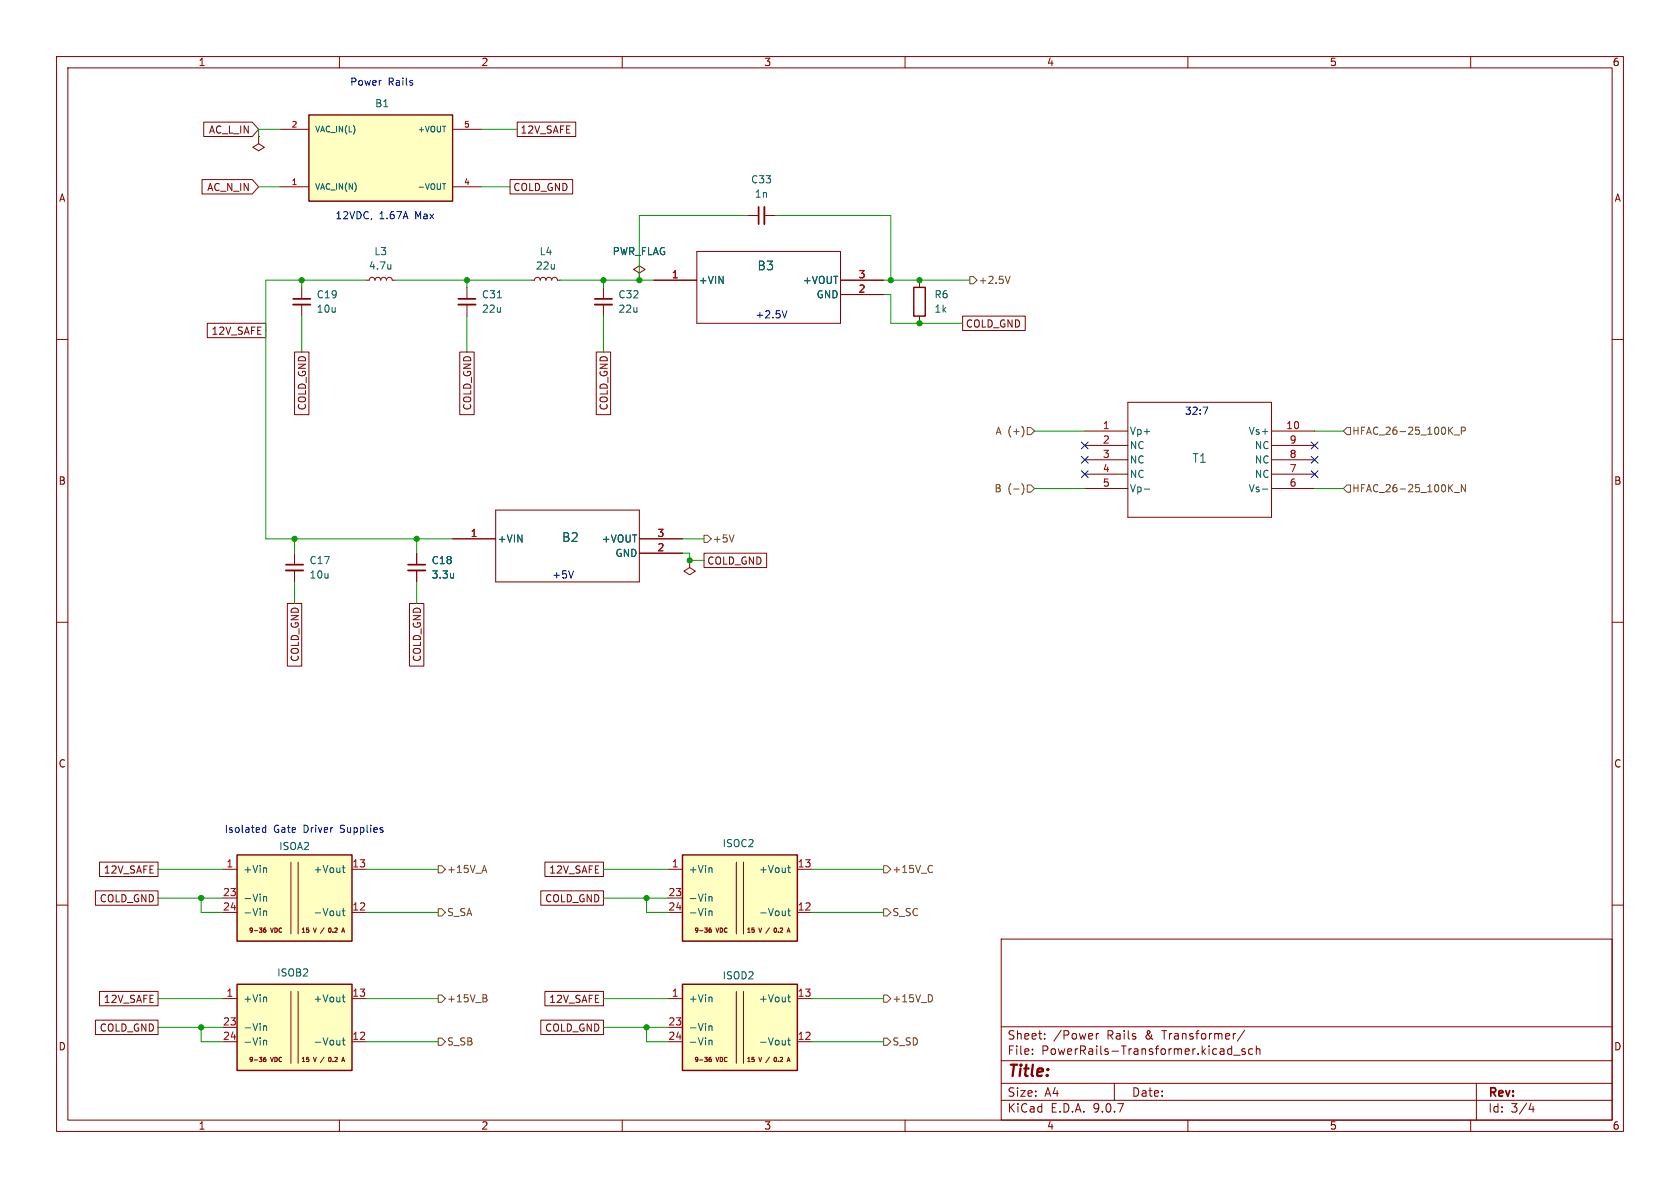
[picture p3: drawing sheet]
<svg xmlns="http://www.w3.org/2000/svg" width="297mm" height="210mm" viewBox="0 0 297 210" stroke-linecap="round" stroke-linejoin="round" font-family="sans-serif">
<g fill="none" stroke="#840000" stroke-width=".18">
<path d="M10 10h277v190h-277zM12 12h273v186h-273zM60 10v2M110 10v2M160 10v2M210 10v2M260 10v2M64.8 49.5h.5l.1-.3 .4-.2 .3 .2 .2 .3 .1-.3 .4-.2 .4 .2 .1 .3 .2-.3 .3-.2 .4 .2 .1 .3 .2-.3 .3-.2 .4 .2 .1 .3h.5M10 60h2M285 60h2M80 95.3h7.6M87.6 90.2h25.4v12.7h-25.4z"/>
<path d="M113 95.3h7.6M113 97.8h7.6M10 110h2M285 110h2M10 160h2M177 166h108v32h-108zM285 160h2M60 198v2M110 198v2M160 198v2M177 194.5h108M177 191.5h108"/>
<path d="M177 187.5h108M177 181.5h108M182.5 186.3v.1M182.5 185.5v.1M184.7 183.6v.1M184.7 182.8v.1M193.8 182.7v1M194.2 182.7l-.2 .1-.2 .2M197 191.5v3M210 198v2M217.2 186.3h.5M217.2 185.5h.5"/>
<path d="M217.7 184.9v1.5M218.1 186.5h1.1M220 182.1l-1.3 2M220.1 185.5l-.4-.1-.2 .2 .1 .2 .5 .2v.3h-.6M221.5 185.5l-.5-.1-.3 .3v.4l.2 .2h.6M222.1 185.5l.2-.1 .4 .1v.9M222.1 184.9v1.5M260 198v2M261 191.5v6.5M270.7 195l-.4 1.1h.9M271 195.6v1"/>
</g>
<path d="M69.1 46.7v.9M69.1 47.4l-.1 .1" fill="none" stroke="#006464" stroke-width=".18"/>
<path d="M41.9 151.1h20.3v15.3h-20.3z" fill="#ffffc2"/>
<path d="M41.9 151.1h20.3v15.3h-20.3z" fill="none" stroke="#840000" stroke-width=".25"/>
<g fill="none" stroke="#840000" stroke-width=".18">
<path d="M39.4 153.7h2.5M39.4 158.8h2.5M51.4 152.4v12.7M52.7 152.4v12.7M62.2 153.7h2.6M39.4 161.3h2.5M46.7 164.1l-.1 .6 .1 .1 .3-.1v-.3l-.3-.1-.1 .2M46.7 164.1h.1M47 164l-.3 .1M58.4 164.1l-.1-.1a.37 .37 0 0 0-.2 .4 .37 .37 0 0 0 .3 .4M60.4 164.8l.3-.8 .2 .8M60.5 164.6h.4"/>
<path d="M62.2 161.3h2.6"/>
</g>
<path d="M46.6 158.6l.2-.1h.3v.8M46.6 158.5v.8M47 153.4l.1 .2v.6M60.5 153.4h.5M60.7 153v1.1l.3 .1M46.6 161.1l.2-.1 .3 .1v.8M46.6 161v.9M60.5 161h.5M60.7 160.6v1.1l.3 .2" fill="none" stroke="#006464" stroke-width=".18"/>
<path d="M41.9 174h20.3v15.2h-20.3z" fill="#ffffc2"/>
<path d="M41.9 174h20.3v15.2h-20.3z" fill="none" stroke="#840000" stroke-width=".25"/>
<g fill="none" stroke="#840000" stroke-width=".18">
<path d="M45.7 24.1v1.3l1 .6-1 .7-1-.7 1-.6M45.7 24.1h.1M132.1 38.1h2M135.1 38.1h2.1M52.1 97.8v2M73.7 97.8v2M52.1 100.8v2.1M73.7 100.8v2.1M39.4 176.5h2.5M51.4 175.3v12.7M52.7 175.3v12.7M62.2 176.5h2.6"/>
<path d="M39.4 181.6h2.5M39.4 184.2h2.5M47 186.9l-.4 .2v.4l.1 .2 .3-.1v-.4h-.3l-.1 .1M58.4 186.9h-.1a.37 .37 0 0 0-.2 .4 .37 .37 0 0 0 .3 .3M60.4 187.7l.3-.8 .2 .8M60.5 187.5h.4M62.2 184.2h2.6"/>
</g>
<path d="M80.2 101.3v.9M80.2 102.1h-.1M47 176.3l.1 .1v.7M60.5 176.3h.5M60.7 175.8v1.1l.3 .2M46.6 181.5l.2-.2 .3 .1v.8M46.6 184l.2-.1h.3v.8M46.6 181.3v.9M46.6 183.9v.8M60.5 183.9h.5M60.7 183.5v1l.3 .2" fill="none" stroke="#006464" stroke-width=".18"/>
<path d="M134.1 36.6v3M50.5 99.8h3.1M72.1 99.8h3.1" fill="none" stroke="#840000" stroke-width=".3"/>
<path d="M135.1 36.6v3M50.5 100.8h3.1M72.1 100.8h3.1" fill="none" stroke="#840000" stroke-width=".33"/>
<path d="M54.6 20.3h25.4v15.3h-25.4z" fill="#ffffc2"/>
<path d="M54.6 20.3h25.4v15.3h-25.4zM161.5 50.8h2.1v5.1h-2.1z" fill="none" stroke="#840000" stroke-width=".25"/>
<path d="M49.5 22.9h5.1M49.5 33h5.1M80 22.9h5.1M80 33h5.1M106.7 50.8v2M106.7 53.8v2.1M113 48.3l1-.7-1-.6-1 .6 1 .7v1.2M113 49.5h.1M162.6 49.5v1.3M162.6 55.9v1.3" fill="none" stroke="#840000" stroke-width=".18"/>
<path d="M78.2 32.5h.6" fill="none" stroke="#006464" stroke-width=".18"/>
<path d="M105.2 52.8h3" fill="none" stroke="#840000" stroke-width=".3"/>
<path d="M105.2 53.8h3" fill="none" stroke="#840000" stroke-width=".33"/>
<path d="M120.6 151.1h20.4v15.3h-20.4z" fill="#ffffc2"/>
<path d="M120.6 151.1h20.4v15.3h-20.4z" fill="none" stroke="#840000" stroke-width=".25"/>
<g fill="none" stroke="#840000" stroke-width=".18">
<path d="M118.1 153.7h2.5M118.1 158.8h2.5M130.2 152.4v12.7M131.4 152.4v12.7M141 153.7h2.5M118.1 161.3h2.5M125.7 164l-.3 .2-.1 .5 .2 .1 .2-.1v-.3l-.2-.1-.2 .2M136.9 164.1a.37 .37 0 0 0-.1 .4 .37 .37 0 0 0 .4 .3M136.9 164.1h.3M136.9 164.1h.1M139.2 164.8l.2-.8 .3 .8M139.2 164.6h.4"/>
<path d="M141 161.3h2.5"/>
</g>
<path d="M125.3 158.6l.2-.1h.3l.1 .8M125.3 158.5v.8M125.7 153.4l.2 .2v.6M139.2 153.4h.5M139.4 153v1.1l.3 .1M125.3 161.1l.2-.1 .3 .1 .1 .8M125.3 161v.9M139.2 161h.5M139.4 160.6v1.1l.3 .2" fill="none" stroke="#006464" stroke-width=".18"/>
<path d="M120.6 174h20.4v15.2h-20.4z" fill="#ffffc2"/>
<path d="M120.6 174h20.4v15.2h-20.4z" fill="none" stroke="#840000" stroke-width=".25"/>
<g fill="none" stroke="#840000" stroke-width=".18">
<path d="M35.7 31.7h8.9l1.1 1.3-1.1 1.3h-8.9zM36 21.6h8.6l1.1 1.3-1.1 1.2h-8.6zM90.2 31.7h11v2.6h-11zM91.4 21.6h10.4v2.5h-10.4zM36.6 57.1h10.4v2.6h-10.4zM53.3 50.8v2M53.3 53.8v2.1M82.5 50.8v2M82.5 53.8v2.1M94 49.5h.5l.1-.3 .4-.2 .4 .2 .1 .3 .2-.3 .3-.2 .4 .2 .1 .3 .2-.3 .3-.2 .4 .2 .1 .3 .2-.3 .3-.2 .4 .2 .2 .3h.5M113 49.5h.1M115.6 49.5h7.6"/>
<path d="M123.2 44.5h25.4v12.7h-25.4zM148.6 49.5h7.6M148.6 52.1h7.6M170.2 55.9h11.1v2.5h-11.1zM52.1 62.2h2.5v11.1h-2.5zM81.3 62.2h2.5v11.1h-2.5zM105.4 62.2h2.6v11.1h-2.6zM191.8 76.2h7.6M191.8 78.7h7.6M199.4 71.1h25.4v20.3h-25.4zM224.8 76.2h7.6M224.8 78.7h7.6"/>
<path d="M73.7 97.8v2M80 95.3h7.6M113 95.3h7.6M113 97.8h7.6M121.9 99.1v1.2l-1 .7 1 .6 1-.6-1-.7M121.9 99.1h.1M124.5 97.8h11v2.5h-11zM191.8 81.3h7.6M191.8 83.8h7.6M191.8 86.4h7.6M224.8 81.3h7.6M224.8 83.8h7.6"/>
<path d="M224.8 86.4h7.6M50.8 106.7h2.5v11.1h-2.5zM72.4 106.7h2.5v11.1h-2.5zM73.7 100.8v2.1M16.9 157.5h11v2.5h-11zM17.6 152.4h10.3v2.5h-10.3zM95.6 157.5h11.1v2.5h-11.1zM96.3 152.4h10.4v2.5h-10.4zM17.6 175.3h10.3v2.5h-10.3zM96.3 175.3h10.4v2.5h-10.4zM118.1 176.5h2.5M130.2 175.3v12.7"/>
<path d="M131.4 175.3v12.7M141 176.5h2.5M16.9 180.3h11v2.6h-11zM95.6 180.3h11.1v2.6h-11.1zM118.1 181.6h2.5M118.1 184.2h2.5M125.3 187.3l.2-.1 .3 .1-.1 .3h-.3M125.4 187.6h.1M125.7 186.9l-.3 .2v.5M136.9 187.6h.1M136.9 187.6h.3M137.2 186.9h-.1a.41 .41 0 0 0-.2 .7"/>
<path d="M139.2 187.7l.2-.8 .3 .8M139.2 187.5h.4M141 184.2h2.5"/>
</g>
<g fill="none" stroke="#006464" stroke-width=".18">
<path d="M87.9 52.7h.7M202.3 86.5h1M223.2 86.5h.9M80.2 101.3v.9M80.2 102.1h-.1M125.7 176.3l.2 .1v.7M139.2 176.3h.5M139.4 175.8v1.1l.3 .2M125.3 181.5l.2-.2 .3 .1 .1 .8M125.3 184l.2-.1h.3l.1 .8M125.3 181.3v.9M125.3 183.9v.8"/>
<path d="M139.2 183.9h.5M139.4 183.5v1l.3 .2"/>
</g>
<path d="M51.8 52.8h3.1M81 52.8h3.1" fill="none" stroke="#840000" stroke-width=".3"/>
<path d="M51.8 53.8h3.1M81 53.8h3.1" fill="none" stroke="#840000" stroke-width=".33"/>
<g fill="none" stroke="#725600" stroke-width=".18">
<path d="M171.4 48.9h.7l.6 .6-.6 .7h-.7zM178.6 48.8l-.4 1.3M180.8 75.6l.2 .6-.2 .8M181.6 75.6h.6l.7 .6-.7 .6h-.6zM238.1 75.6h.7v1.2h-.7l-.6-.6zM257.1 76.9h.9M258.3 76.2l.6-.1 .2-.2-.1-.3-.7-.1v1.3M124.5 94.6h.6l.6 .7-.6 .6h-.6zM129.8 94.6l-.5 1.2M180.7 85.5a1.46 1.46 0 0 1 0 1.9M181.6 85.7h.6l.7 .7-.7 .6h-.6zM238.1 85.7h.7v1.3h-.7l-.6-.6z"/>
<path d="M257.1 87.1h.9M259.1 85.7v1.2l-.8-1.2v1.2M77.5 153h.6l.6 .7-.6 .6h-.6zM85.3 153.9h.6M85.6 153l.4 1.2M156.2 153h.6l.7 .7-.7 .6h-.6zM164.6 153l.2 .1M164.8 154.1l-.2 .1M77.5 175.9h.6l.6 .6-.6 .7h-.6zM77.5 160.7h.6l.6 .6-.6 .6h-.6zM85.8 175.8l.2 .3-.2 .3 .2 .2 .1 .3-.2 .2h-.5M156.2 175.9h.6l.7 .6-.7 .7h-.6z"/>
<path d="M156.2 160.7h.6l.7 .6-.7 .6h-.6zM164.6 175.9l.2 .5-.2 .6M77.5 183.5h.6l.6 .7-.6 .6h-.6zM156.2 183.5h.6l.7 .7-.7 .6h-.6z"/>
</g>
<g fill="none" stroke="#009600" stroke-width=".18">
<path d="M45.7 33h3.8M49.5 22.9h-3.8v1.2M85.1 33h5.1M85.1 22.9h6.3M132.1 38.1h-19.1v11.4M137.2 38.1h20.3v11.4M53.3 49.5v1.3M53.3 55.9v6.3M64.8 49.5h-17.8v45.8h33M69.8 49.5h24.2M82.5 49.5v1.3M82.5 55.9v6.3"/>
<path d="M99.1 49.5h16.5M106.7 49.5v1.3M106.7 55.9v6.3M156.2 52.1h1.3v5.1h12.7M156.2 49.5h15.2M182.9 76.2h8.9M232.4 76.2h5.1M52.1 95.3v2.5M73.7 95.3v2.5M120.6 97.8h1.3v1.3h2.6M120.6 95.3h3.9M182.9 86.4h8.9"/>
<path d="M232.4 86.4h5.1M52.1 102.9v3.8M73.7 102.9v3.8M27.9 158.8h11.5M27.9 153.7h11.5M35.6 158.8v2.5h3.8M64.8 153.7h12.7M106.7 158.8h11.4M106.7 153.7h11.4M114.3 158.8v2.5h3.8M143.5 153.7h12.7M27.9 176.5h11.5"/>
<path d="M64.8 176.5h12.7M64.8 161.3h12.7M106.7 176.5h11.4M143.5 176.5h12.7M143.5 161.3h12.7M27.9 181.6h11.5M35.6 181.6v2.6h3.8M64.8 184.2h12.7M106.7 181.6h11.4M114.3 181.6v2.6h3.8M143.5 184.2h12.7"/>
</g>
<path d="M191.2 78.1l1.2 1.2M192.4 78.1l-1.2 1.2M231.8 78.1l1.2 1.2M233 78.1l-1.2 1.2M191.2 83.2l1.2 1.2M191.2 80.7l1.2 1.2M192.4 83.2l-1.2 1.2M192.4 80.7l-1.2 1.2M231.8 80.7l1.2 1.2M231.8 83.2l1.2 1.2M233 80.7l-1.2 1.2M233 83.2l-1.2 1.2" fill="none" stroke="#000084" stroke-width=".18"/>
<path d="M139.1 54.9l-.4 1.3M212.7 72h.8l-.5 1.2M101.4 100.9l-.4 1.3M47 145.9v1.2M47 146.4l-.4-.1-.2 .2 .1 .6h.5" fill="none" stroke="#0000c2" stroke-width=".18"/>
<g fill="#009600" stroke="#009600" stroke-width=".18">
<circle cx="114.3" cy="181.6" r=".46"/>
<circle cx="35.6" cy="158.8" r=".46"/>
<circle cx="35.6" cy="181.6" r=".46"/>
<circle cx="114.3" cy="158.8" r=".46"/>
<circle cx="53.3" cy="49.5" r=".46"/>
<circle cx="82.5" cy="49.5" r=".46"/>
<circle cx="157.5" cy="49.5" r=".46"/>
<circle cx="113" cy="49.5" r=".46"/>
<circle cx="106.7" cy="49.5" r=".46"/>
<circle cx="162.6" cy="49.5" r=".46"/>
<circle cx="162.6" cy="57.2" r=".46"/>
<circle cx="121.9" cy="99.1" r=".46"/>
<circle cx="52.1" cy="95.3" r=".46"/>
<circle cx="73.7" cy="95.3" r=".46"/>
</g>
<text font-size="2.8" fill="#840000" x="178" y="190.9">Title:</text>
<g font-size="2.1" fill="#006464">
<text x="133.8" y="48">B3</text>
<text x="210.7" y="82">T1</text>
<text x="99.3" y="96">B2</text>
</g>
<g font-size="2.1" fill="#840000">
<text x="178" y="184">Sheet:</text>
<text x="186.2" y="184">/Power</text>
<text x="195.7" y="184">Rails</text>
<text x="202.6" y="184">&amp;</text>
<text x="205.8" y="184">Transformer/</text>
<text x="178" y="186.7">File:</text>
<text x="184.1" y="186.7">PowerRails-Transformer.kicad_sch</text>
<text x="178" y="196.9">KiCad</text>
<text x="178" y="194.1">Size:</text>
<text x="184.7" y="194.1">A4</text>
<text x="185.7" y="196.9">E.D.A.</text>
<text x="193.3" y="196.9">9.0.7</text>
<text x="200" y="194.1">Date:</text>
<text x="263" y="194.3">Rev:</text>
<text x="263" y="196.9">Id:</text>
<text x="267.1" y="196.9">3/4</text>
</g>
<g font-size="1.8" fill="#840000">
<text x="35" y="11.9">1</text>
<text x="85" y="11.9">2</text>
<text x="135" y="11.9">3</text>
<text x="185" y="11.9">4</text>
<text x="235" y="11.9">5</text>
<text x="285" y="11.9">6</text>
<text x="36.8" y="23.8">AC_L_IN</text>
<text x="91.9" y="23.8">12V_SAFE</text>
<text x="10.3" y="35.9">A</text>
<text x="36.5" y="34">AC_N_IN</text>
<text x="90.6" y="34">COLD_GND</text>
<text x="285.3" y="35.9">A</text>
<text x="37.3" y="59.4">12V_SAFE</text>
<text x="170.7" y="58.1">COLD_GND</text>
<text x="54.3" y="72.6" transform="rotate(-90 54.3 72.6)">COLD_GND</text>
<text x="83.5" y="72.6" transform="rotate(-90 83.5 72.6)">COLD_GND</text>
<text x="107.6" y="72.6" transform="rotate(-90 107.6 72.6)">COLD_GND</text>
<text x="10.3" y="85.9">B</text>
<text x="285.3" y="85.9">B</text>
<text x="124.9" y="100">COLD_GND</text>
<text x="53" y="117.1" transform="rotate(-90 53 117.1)">COLD_GND</text>
<text x="74.6" y="117.1" transform="rotate(-90 74.6 117.1)">COLD_GND</text>
<text x="10.3" y="135.9">C</text>
<text x="285.3" y="135.9">C</text>
<text x="18.2" y="154.6">12V_SAFE</text>
<text x="97" y="154.6">12V_SAFE</text>
<text x="17.5" y="159.7">COLD_GND</text>
<text x="96.3" y="159.7">COLD_GND</text>
<text x="18.2" y="177.5">12V_SAFE</text>
<text x="97" y="177.5">12V_SAFE</text>
<text x="10.3" y="185.9">D</text>
<text x="17.5" y="182.6">COLD_GND</text>
<text x="96.3" y="182.6">COLD_GND</text>
<text x="285.3" y="185.9">D</text>
<text x="35" y="199.9">1</text>
<text x="85" y="199.9">2</text>
<text x="135" y="199.9">3</text>
<text x="185" y="199.9">4</text>
<text x="235" y="199.9">5</text>
<text x="285" y="199.9">6</text>
</g>
<g font-size="1.8" fill="#0000c2">
<text x="61.8" y="15.3">Power</text>
<text x="68.6" y="15.3">Rails</text>
<text x="59.2" y="39">12VDC,</text>
<text x="67" y="39">1.67A</text>
<text x="73.5" y="39">Max</text>
<text x="133.5" y="56.5">+2.5V</text>
<text x="209.4" y="73.5">32:7</text>
<text x="97.5" y="102.5">+5V</text>
<text x="39.6" y="147.4">Isolated</text>
<text x="48.4" y="147.4">Gate</text>
<text x="53.8" y="147.4">Driver</text>
<text x="60.4" y="147.4">Supplies</text>
</g>
<g font-size="1.8" fill="#006464">
<text x="66.2" y="19.2">B1</text>
<text x="132.7" y="32.6">C33</text>
<text x="133.3" y="35.2">1n</text>
<text x="65.1" y="47.9">4.7u</text>
<text x="66.1" y="45.3">L3</text>
<text x="94.6" y="47.9">22u</text>
<text x="95.3" y="45.3">L4</text>
<text x="108.2" y="45.3">PWR_FLAG</text>
<text x="55.9" y="52.9">C19</text>
<text x="85.1" y="52.9">C31</text>
<text x="109.2" y="52.9">C32</text>
<text x="123.4" y="50.4">+VIN</text>
<text x="141.8" y="50.4">+VOUT</text>
<text x="144.3" y="52.9">GND</text>
<text x="165.1" y="52.9">R6</text>
<text x="55.9" y="55.5">10u</text>
<text x="85.1" y="55.5">22u</text>
<text x="109.2" y="55.5">22u</text>
<text x="165.1" y="55.5">1k</text>
<text x="199.6" y="77.1">Vp+</text>
<text x="220.6" y="77.1">Vs+</text>
<text x="199.6" y="79.6">NC</text>
<text x="199.6" y="82.1">NC</text>
<text x="221.7" y="79.6">NC</text>
<text x="221.7" y="82.1">NC</text>
<text x="199.6" y="84.7">NC</text>
<text x="199.6" y="87.2">Vp-</text>
<text x="220.6" y="87.2">Vs-</text>
<text x="221.7" y="84.7">NC</text>
<text x="54.6" y="99.9">C17</text>
<text x="76.2" y="99.9">C18</text>
<text x="87.9" y="96.1">+VIN</text>
<text x="106.3" y="96.1">+VOUT</text>
<text x="108.7" y="98.7">GND</text>
<text x="54.6" y="102.5">10u</text>
<text x="76.2" y="102.5">3.3u</text>
<text x="127.6" y="150">ISOC2</text>
<text x="42.9" y="154.5">+Vin</text>
<text x="49.2" y="150.5">ISOA2</text>
<text x="55.3" y="154.5">+Vout</text>
<text x="121.7" y="154.5">+Vin</text>
<text x="134.1" y="154.5">+Vout</text>
<text x="42.9" y="159.6">-Vin</text>
<text x="121.7" y="159.6">-Vin</text>
<text x="42.9" y="162.2">-Vin</text>
<text x="55.3" y="162.2">-Vout</text>
<text x="121.7" y="162.2">-Vin</text>
<text x="134.1" y="162.2">-Vout</text>
<text x="48.9" y="172.8">ISOB2</text>
<text x="127.6" y="173.3">ISOD2</text>
<text x="42.9" y="177.4">+Vin</text>
<text x="55.3" y="177.4">+Vout</text>
<text x="121.7" y="177.4">+Vin</text>
<text x="134.1" y="177.4">+Vout</text>
<text x="42.9" y="182.5">-Vin</text>
<text x="42.9" y="185">-Vin</text>
<text x="55.3" y="185">-Vout</text>
<text x="121.7" y="182.5">-Vin</text>
<text x="121.7" y="185">-Vin</text>
<text x="134.1" y="185">-Vout</text>
</g>
<g font-size="1.8" fill="#a90000">
<text x="118.7" y="49.3">1</text>
<text x="151.7" y="49.3">3</text>
<text x="151.7" y="51.8">2</text>
<text x="194.9" y="75.9">1</text>
<text x="227.3" y="75.9">10</text>
<text x="194.9" y="78.5">2</text>
<text x="194.9" y="81">3</text>
<text x="194.9" y="83.6">4</text>
<text x="227.9" y="78.5">9</text>
<text x="227.9" y="81">8</text>
<text x="227.9" y="83.6">7</text>
<text x="194.9" y="86.1">5</text>
<text x="227.9" y="86.1">6</text>
<text x="83.1" y="95">1</text>
<text x="116.1" y="95">3</text>
<text x="116.1" y="97.5">2</text>
<text x="39.9" y="153.4">1</text>
<text x="62.2" y="153.4">13</text>
<text x="118.7" y="153.4">1</text>
<text x="140.9" y="153.4">13</text>
<text x="39.3" y="158.5">23</text>
<text x="39.3" y="161">24</text>
<text x="62.2" y="161">12</text>
<text x="118.1" y="158.5">23</text>
<text x="118.1" y="161">24</text>
<text x="140.9" y="161">12</text>
<text x="39.9" y="176.3">1</text>
<text x="62.2" y="176.3">13</text>
<text x="118.7" y="176.3">1</text>
<text x="140.9" y="176.3">13</text>
<text x="39.3" y="181.4">23</text>
<text x="39.3" y="183.9">24</text>
<text x="62.2" y="183.9">12</text>
<text x="118.1" y="181.4">23</text>
<text x="118.1" y="183.9">24</text>
<text x="140.9" y="183.9">12</text>
</g>
<g font-size="1.8" fill="#725600">
<text x="172.9" y="50.4">+2.5V</text>
<text x="175.9" y="77.1">A (+)</text>
<text x="239" y="77.1">HFAC_26-25_100K_P</text>
<text x="175.7" y="87.2">B</text>
<text x="178.2" y="87.2">(-)</text>
<text x="239" y="87.2">HFAC_26-25_100K_N</text>
<text x="125.9" y="96.1">+5V</text>
<text x="78.9" y="154.5">+15V_A</text>
<text x="157.7" y="154.5">+15V_C</text>
<text x="78.9" y="162.2">S_SA</text>
<text x="157.7" y="162.2">S_SC</text>
<text x="78.9" y="177.4">+15V_B</text>
<text x="157.7" y="177.4">+15V_D</text>
<text x="78.9" y="185">S_SB</text>
<text x="157.7" y="185">S_SD</text>
</g>
<g font-size="1.4" fill="#a90000">
<text x="51.5" y="22.6">2</text>
<text x="81.9" y="22.6">5</text>
<text x="51.5" y="32.8">1</text>
<text x="81.9" y="32.8">4</text>
</g>
<g font-size="1.4" fill="#006464">
<text x="55.6" y="23.6">VAC_IN(L)</text>
<text x="73.7" y="23.6">+VOUT</text>
<text x="55.6" y="33.8">VAC_IN(N)</text>
<text x="73.7" y="33.8">-VOUT</text>
</g>
<g font-size="1.1" fill="#840000">
<text x="43.9" y="165.1">9-36</text>
<text x="47.9" y="165.1">VDC</text>
<text x="53.2" y="165.1">15</text>
<text x="55.5" y="165.1">V</text>
<text x="57" y="165.1">/</text>
<text x="58.7" y="165.1">0.2</text>
<text x="122.6" y="165.1">9-36</text>
<text x="126.6" y="165.1">VDC</text>
<text x="131.9" y="165.1">15</text>
<text x="134.2" y="165.1">V</text>
<text x="135.8" y="165.1">/</text>
<text x="137.5" y="165.1">0.2</text>
<text x="43.9" y="187.9">9-36</text>
<text x="47.9" y="187.9">VDC</text>
<text x="53.2" y="187.9">15</text>
<text x="55.5" y="187.9">V</text>
<text x="57" y="187.9">/</text>
<text x="58.7" y="187.9">0.2</text>
<text x="122.6" y="187.9">9-36</text>
<text x="126.6" y="187.9">VDC</text>
<text x="131.9" y="187.9">15</text>
<text x="134.2" y="187.9">V</text>
<text x="135.8" y="187.9">/</text>
<text x="137.5" y="187.9">0.2</text>
</g>
</svg>
